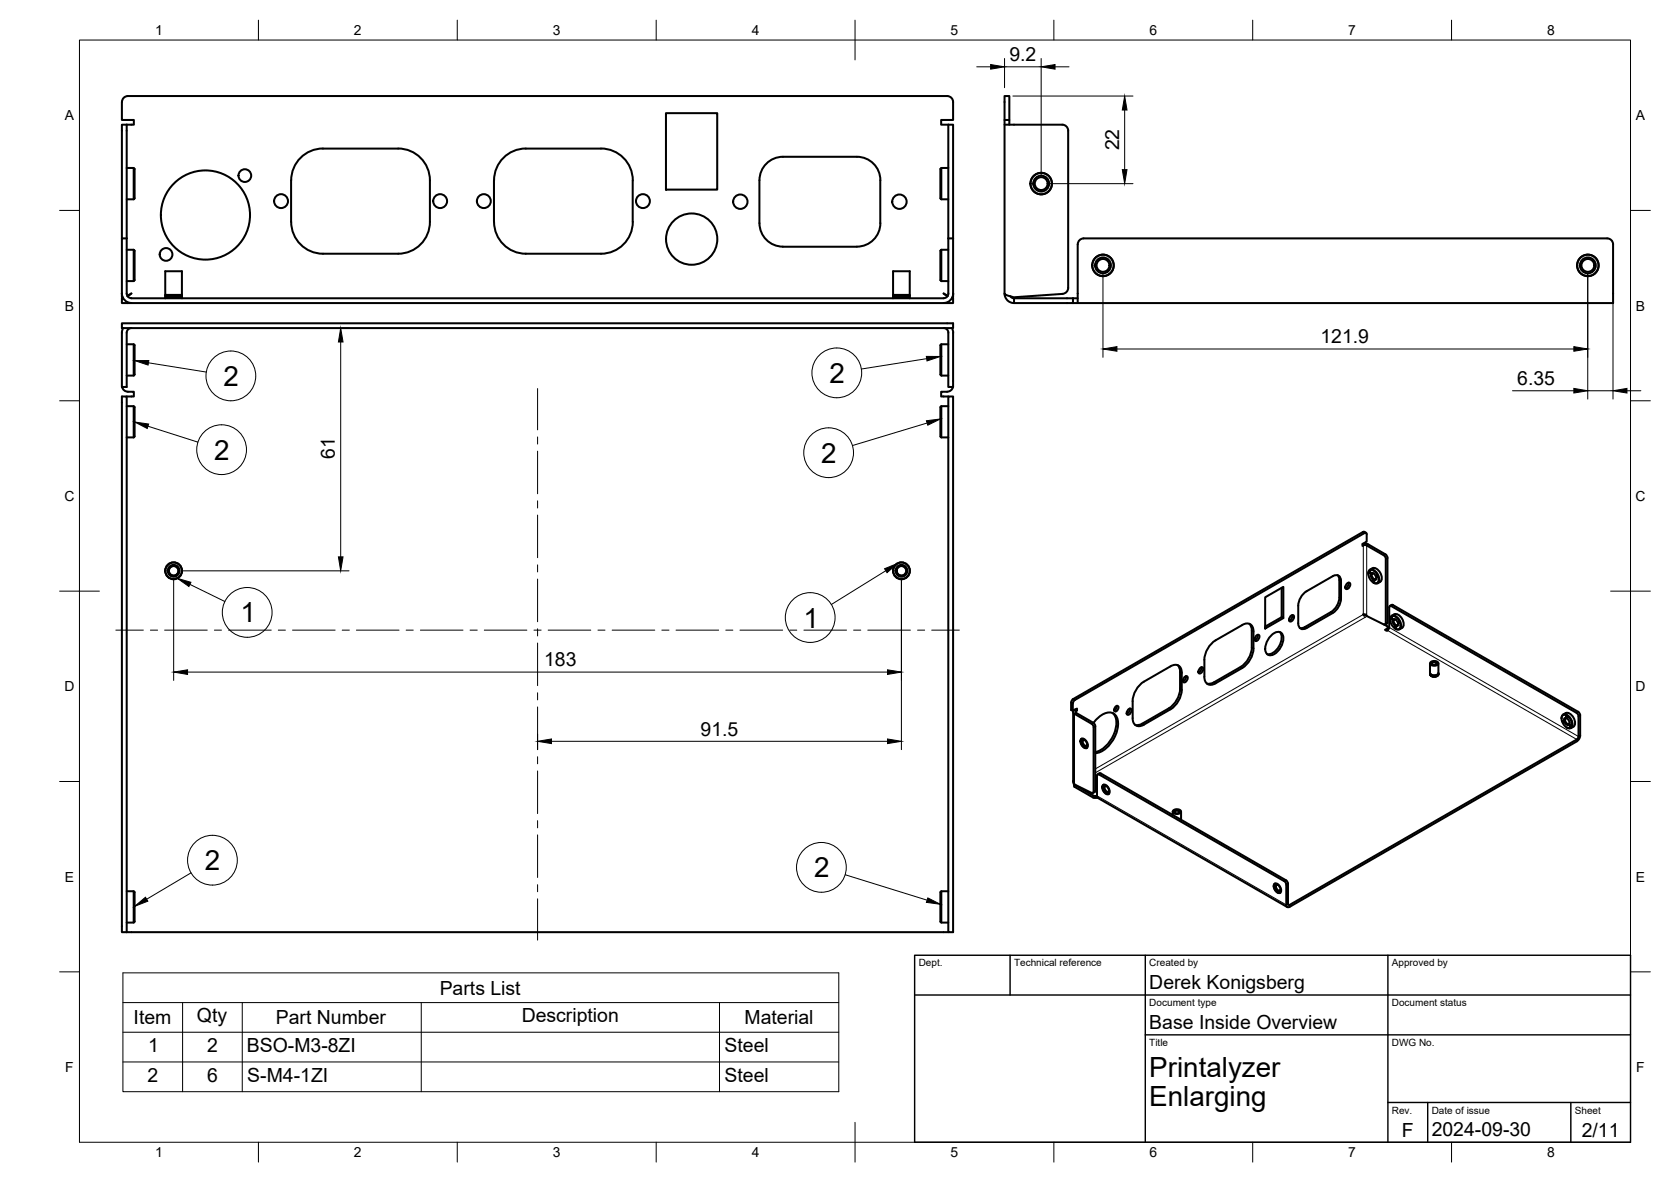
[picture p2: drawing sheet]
<svg xmlns="http://www.w3.org/2000/svg" width="420mm" height="297mm" viewBox="0 0 420 297" stroke-linecap="round" stroke-linejoin="round" font-family="sans-serif">
<!-- layer: Visible -->
<g fill="none" stroke="#000" stroke-width=".51">
<path d="M31.9 31.3v28.6M31.9 31.3h-1.3v28.6M32.2 24.1h205.9M32.2 24.1a1.49 1.49 0 0 0-1.5 1.5l-.1 4.5h3.1v1.2h-1.8M100.1 37.3h-18.9a8 8 0 0 0-8 8M100.1 37.3a8 8 0 0 1 8 8v10.5a8 8 0 0 1-8 8M126.6 39.7a7.8 7.8 0 0 1 5.6-2.4h18.9a8 8 0 0 1 8 8v10.4a8 8 0 0 1-8 8.1h-18.9a8 8 0 0 1-8-8v-10.5a8 8 0 0 1 2.4-5.6zM167.4 28.4h12.9v19.3h-12.9zM238.2 24.1a1.49 1.49 0 0 1 1.4 1.5v4.5h-3v1.2h1.8M238.4 31.3v28.6M238.4 31.3h1.2v28.6M252.6 31.3h14.5a1.49 1.49 0 0 1 1.5 1.5v39.5a1.49 1.49 0 0 1-1.4 1.5"/>
<path d="M252.6 30.1h1.2M253.8 31.3v-7.2h-1.2v49.7M31.9 59.9v13.9a1.2 1.2 0 0 0 1.2 1.1l204.2 .1M31.9 59.9h-1.3v13.9M31.9 42.2h1.7M31.9 50.1h1.7M33.6 42.2a2.57 2.57 0 0 1 .2 1.9v4a2.6 2.6 0 0 1-.2 2zM73.2 45.3v10.5M73.2 55.7a8 8 0 0 0 8 8.1h18.9M192.7 41.1a5.9 5.9 0 0 1 4.1-1.7h18.7a5.9 5.9 0 0 1 5.9 5.9v10.8a5.9 5.9 0 0 1-5.9 5.9h-18.6a5.9 5.9 0 0 1-6-5.9l.1-10.8a5.9 5.9 0 0 1 1.7-4.2zM236.5 42.4l.2-.2v7.9a2.6 2.6 0 0 1-.2-2zM236.7 42.2h1.7"/>
<path d="M236.7 50.1h1.7M238.4 59.9v13.9M238.4 59.9h1.2M239.6 59.9v14.8h-.1M404.1 59.9h-131.6a1.49 1.49 0 0 0-1.5 1.5v14.8M404.1 59.9a1.49 1.49 0 0 1 1.5 1.5v14.8h-135.8M30.6 73.8v.9h.2M30.6 75h.4h-.4v1.2h209v-1.2M30.6 73.7a2.4 2.4 0 0 0 2.5 2.4M31.9 62.8h1.7M31.9 70.6h1.7M32 74.4l1-.6-.9 .7"/>
<path d="M33.6 62.8a2.6 2.6 0 0 1 .2 1.9v4a2.57 2.57 0 0 1-.2 1.9zM41.6 68.2h4.1v5.9h-4.1zM41.6 74.3h4.1v.4h-4.1zM41.6 75h4.1M41.7 74.1v.2M41.7 74.7v.2M45.6 74.1v.2M45.6 74.7v.2M224.6 68.2h4.1v5.9h-4.1zM224.6 74.3h4.1v.4h-4.1zM224.6 75h4.1M224.7 74.1v.2"/>
<path d="M224.7 74.7v.2M228.6 74.1v.2M228.6 74.7v.2M236.5 63l.2-.2v7.8a2.57 2.57 0 0 1-.2-1.9zM236.7 62.8h1.7M236.7 70.6h1.7M238.3 74.4l-1-.6 .9 .7M238.5 73.7a1.2 1.2 0 0 1-1.2 1.2M239.3 75h.3zM239.7 73.7a2.4 2.4 0 0 1-2.4 2.4M254 74.5l.4 .3 .6 .2M255 75h14.8"/>
<path d="M267.2 73.9l-12.2 .8a3.9 3.9 0 0 1-2.4-.9 2.39 2.39 0 0 0 2.4 2.4v-1.2M269.8 75v1.2h-14.8M269.8 75h1.2M30.6 83.6v13.6M30.6 99.6h1.3v134.7h-1.3zM30.6 81.2h209v1.3h-209zM30.7 97.2a1.49 1.49 0 0 0 1.5 1.2M31 82.4l-.4 1.2M31.9 83.6v13.6h-1.3M31.9 86.5h1.7M31.9 94.4h1.7M32.2 98.5h1.5v1.1h-1.8"/>
<path d="M33.1 82.4a1.2 1.2 0 0 0-1.2 1.2M33.6 86.5a2.57 2.57 0 0 1 .2 1.9v4a2.6 2.6 0 0 1-.2 2zM236.5 86.7l.2-.2v7.9a2.6 2.6 0 0 1-.2-2zM236.7 86.5h1.7M236.7 94.4h1.7M237.3 82.4a1.2 1.2 0 0 1 1.2 1.2M238.1 98.5h-1.5v1.1h1.8M238.4 83.6v13.6h1.2v-13.6M238.4 99.6h1.2v134.7h-1.2zM239.3 82.4l.4 1.2M239.6 97.2a1.49 1.49 0 0 1-1.4 1.2M31.9 102.1h1.7"/>
<path d="M31.9 109.9h1.7M33.6 102.1a2.49 2.49 0 0 1 .2 1.9v4a2.57 2.57 0 0 1-.2 1.9zM236.5 102.3l.2-.2v7.8a2.57 2.57 0 0 1-.2-1.9zM236.7 102.1h1.7M236.7 109.9h1.7M342.6 136.7l.8-.1 .7 .2M342.8 137.1l-.2 .1v-.5l1-.6 .1-1.9-.3-.3-73.3 42.2-.4 .7v1.9l1.1-.6v.4l-.4 .3 .2 .4 4.3 2.4 .5 .7v16.4l-.1 .3-.5 .3M342.8 137.1h.9M343.1 133.7l.4 .2M343.1 133.6l-.4 .1-72.8 42M343.6 137.1l4.3 2.4 .4 .4 .2 .5M344.1 136.8l4.2 2.5"/>
<path d="M348.4 139.3l.3 .4 .2 .5v16.2M312.3 157.1l-6.6 3.8a6.3 6.3 0 0 0-2.9 4.9M312.3 157.1a1.73 1.73 0 0 1 2.1-.2 1.73 1.73 0 0 1 .8 1.8v4.3M314.1 156.8l.4 .5 .2 .7v4.7M315.8 159.8l.7-.2a1.02 1.02 0 0 1-.9 1.5l-.1-.4zM316.2 159.5l-.1 .8-.6 .6M318.1 150.1l4.6-2.6v7.8l-4.6 2.7zM319.4 159.9a2.11 2.11 0 0 1 2.8-.8 3.8 3.8 0 0 1-1.3 4.9 1.53 1.53 0 0 1-1.5 .7 1.53 1.53 0 0 1-1.2-1.1 4.6 4.6 0 0 1 1.2-3.7zM321.8 158.8a3.6 3.6 0 0 1-1 4.7 2.52 2.52 0 0 1-2.2 .9M322.3 147.7v7.4l.4 .2M322.3 155.1l-4.2 2.4M324.5 154.8l.7-.2a1.04 1.04 0 0 1-.9 1.6 .9 .9 0 0 1 .2-1.4z"/>
<path d="M324.9 154.6l-.1 .8-.7 .6M335.1 144.8l-7.1 4.1-1.1 1.5-.5 1.8M335.1 144.8a1.27 1.27 0 0 1 1.5-.1 1.27 1.27 0 0 1 .6 1.3l-.1 5-.7 1.8-1.3 1.2-6.6 3.8a1.27 1.27 0 0 1-1.5 .2 1.27 1.27 0 0 1-.6-1.4v-4.4M336.3 144.5l.4 .9 .1 4.8-.3 1.2-.5 1.1-1.3 1.3-6.6 3.8-1.3 .2M338.6 146.7l.7-.2a1.04 1.04 0 0 1-.9 1.5 .9 .9 0 0 1 .2-1.3zM339.1 146.4l-.2 .9-.6 .5M342.8 154.4l.1 .1M343.4 154.6l-.6-.2 5.2 2.5M344 144.2a.96 .96 0 0 1 .7-1.1 .96 .96 0 0 1 1.2 .5 2.3 2.3 0 0 1 .6 2.9l-.7 .1-.5-.2M344.3 143.4a1.65 1.65 0 0 1 2.2 1.4 1 1 0 0 1 .1 1.3 1 1 0 0 1-1.3 .3 2.41 2.41 0 0 1-1-3zM344.4 143.6l-.1 .2 .2 .2M344.4 143.8v-.2l.1 .4 .1-.1"/>
<path d="M344.5 143.7v.2M344.8 144a1.16 1.16 0 0 1 1 1.8 1.16 1.16 0 0 1-1-1.8zM345.1 142.8l-.7 .4M345.1 142.8a2.16 2.16 0 0 1 2.3 2.2 1.3 1.3 0 0 1-1 1.6M345.3 146l.1 .2M345.3 146l.1 .1M345.3 146v.2M345.3 146.1h.1M345.3 146.2l.1 .1M345.3 146.1l.1 .1M345.4 146h.1M345.4 146v.3l-.1-.1"/>
<path d="M345.4 144.1h-.2a.86 .86 0 0 0-.1 1 .86 .86 0 0 0 .9 .4l.1-.3M346 144.7l.3 .1M346 144.7h.1M346.1 144.7h.1zM346.1 144.8h.1M346.1 144.8l.1-.1zM346.1 144.9h.2zM346.2 144.9l.2 .1h-.2h.2M346.3 144.9l-.1 .1M348.4 140.5v16.1M348.5 156.6l-.3 .4-.2-.1M348.9 156.4l-.2 .3-.4 .3"/>
<path d="M349 157.7l-.2 .7M349.5 152.3l.4-.3 .4 .1 46.5 26.8 .4 .4 .1 .5v5.4l-.3 .6-.5 .5-72.2 41.6h-.6l-.3-.5M349.5 155.6v.1M349.5 155.6a.95 .95 0 0 1 .7-1 .95 .95 0 0 1 1.2 .6 2.3 2.3 0 0 1 .6 2.9l-.7 .1-.5-.2M349.8 155a1.65 1.65 0 0 1 2.2 1.4 1 1 0 0 1 .1 1.3 1 1 0 0 1-1.3 .3 2.41 2.41 0 0 1-1-3zM349.8 155.3l.2 .3zM349.8 152.3l46.6 26.8 .4 .4 .1 .5v5.3l-.4 .5-72.2 41.6M349.9 152.3l-.3-.1-.3 .4v5.1l-.2 .5-.4 .3-.5-.2 .8-.5v-.2l-.9-.6M349.9 155.2v.2M349.9 154.7a1.6 1.6 0 0 1 2.6 .8 1.59 1.59 0 0 1-.6 2.6M349.9 155.4l.1 .1M350 155.3l-.1 .1"/>
<path d="M350 155.5v.1M350.1 155.4l-.1 .1M350.3 155.6a1.16 1.16 0 0 1 1.1 1.8 1.16 1.16 0 0 1-1.1-1.8zM350.8 157.6v.2M350.8 157.7h.1M350.8 157.8h.1h-.1M350.8 157.6h.1M350.8 157.6l.1 .1M350.9 157.5v.1M350.9 157.6h-.1v.2M350.9 157.5v.3M350.9 157.7v.1"/>
<path d="M350.9 157.6h.1M350.9 155.7h-.2a.86 .86 0 0 0-.1 .9 .86 .86 0 0 0 .9 .5l.1-.3M351.5 156.2l.2 .1h-.1M351.6 156.3h.2M351.6 156.4h.1M351.6 156.4l.1-.1zM351.6 156.4l.2 .1zM351.7 156.5h-.1M351.7 156.4l.1-.1-.1 .1 .2 .2M351.7 156.6h.2zM351.8 156.5h-.2M269.3 176.6v1.8l.4 .3"/>
<path d="M269.8 178.9v17.5l.4 .7M269.9 175.6l-.4 .4-.2 .6M270.8 178.5l-.4-.2a.61 .61 0 0 0-.5 .9l4.6 2.7 .3 .4 .2 .5M279.8 179.2a4.7 4.7 0 0 1 .2 5.4 7.2 7.2 0 0 1-4.6 4.4M280.5 177.6l.4-.2a.75 .75 0 0 1 .2 .9 .75 .75 0 0 1-.9 .3v-.5zM280.8 177.4l-.1 .7-.6 .4M283.7 178.3l.6-.2a1.02 1.02 0 0 1-.8 1.5l-.2-.4zM284.1 178.1l-.2 .7-.6 .6M284.8 176.2v4.3M287.6 171.3l6.7-3.9a1.73 1.73 0 0 1 2-.1 1.73 1.73 0 0 1 .8 1.8v4.3a6.2 6.2 0 0 1-2.8 4.9l-6.7 3.8M287.6 171.3a6.3 6.3 0 0 0-2.8 4.9M296.1 167.1l.4 .6 .2 .7v4.7a6.2 6.2 0 0 1-2.8 4.9l-6.7 3.9-1.1 .3h-.7"/>
<path d="M297.8 170.2l.7-.3a1.02 1.02 0 0 1-.9 1.6l-.2-.4zM298.2 169.9l-.2 .8-.6 .5M301.7 167.9l.7-.2a1.02 1.02 0 0 1-.9 1.5l-.2-.4zM302.1 167.7l-.2 .8-.6 .5M302.8 165.8v4.3M311.9 167.6l-7.1 4.1-.7 .1h-.6M312.3 167.9l-6.6 3.8a1.73 1.73 0 0 1-2 .2 1.73 1.73 0 0 1-.9-1.8M314.8 162.7a6.3 6.3 0 0 1-2.9 4.9M315.2 163a6.3 6.3 0 0 1-2.9 4.9M359.6 169.2a1.14 1.14 0 0 0 1 .8 1.14 1.14 0 0 0 1.1-.8M359.6 166.7v2.5a1.17 1.17 0 0 0 1 .6 1.17 1.17 0 0 0 1.1-.6v-2.5M359.6 169.4v.2"/>
<path d="M359.6 169.1a1.21 1.21 0 0 0 2.1 0M359.6 169.4a1.17 1.17 0 0 0 1 .6 1.17 1.17 0 0 0 1.1-.6 1.14 1.14 0 0 1-1.1 .7 1.14 1.14 0 0 1-1-.7zM359.7 166.5l.9-.4a.76 .76 0 0 1 1 .8l-1 .4a.76 .76 0 0 1-.9-.8zM359.7 169.4a1.32 1.32 0 0 0 1.9 0M359.7 169.6a1.32 1.32 0 0 0 1.9 0M360.1 166.4l.5-.1a.58 .58 0 0 1 .8 .5l-.8 .3a.58 .58 0 0 1-.7-.5zM360.1 167l-.1-.1a.66 .66 0 0 1 .6-.4 .66 .66 0 0 1 .6 .4l-.1 .1M361.7 169.4v.2M392.9 179.8a1.65 1.65 0 0 1 2.2 1.4 1 1 0 0 1 .1 1.3 1 1 0 0 1-1.3 .3 2.41 2.41 0 0 1-1-3zM393.7 179.2l-.7 .4M393.7 179.2a2.16 2.16 0 0 1 2.3 2.3 1.27 1.27 0 0 1-1 1.5M393.8 180v.2v-.2h.2"/>
<path d="M270 196.9l.2 .8M270.2 197.1l4.3 2.2h.2l.3-.4M270.2 197.2l4.7 2.7 .9 .1M270.2 197.2v.5M270.2 197.7l4.7 2.7M270.2 197.1v.1M271.9 185.6a1.55 1.55 0 0 1 1.4 2.4 1.55 1.55 0 0 1-1.4-2.4zM272 185.6a1.57 1.57 0 0 0 1.3 2.3M272.2 185.9a1.16 1.16 0 0 1 1 1.7 1.16 1.16 0 0 1-1-1.7zM272.7 186h-.2a.86 .86 0 0 0-.1 .9 .86 .86 0 0 0 .9 .5l.1-.3M275 181.7a5.1 5.1 0 0 1 4.5-2.6 2.75 2.75 0 0 1 1.6 3.3 8.2 8.2 0 0 1-5.1 6.8l-.6 .1M275 182.8v16.1"/>
<path d="M275.8 200v-5.1l.3-.3 46.8 26.8M275.8 200l.3 .5 47.6 27.5M276.4 194.4l-.4 .2M276.4 194.3l.4 .1M276.8 194.4l46.5 26.8M277.4 197.2a1.55 1.55 0 0 1 1.3 2.4 1.55 1.55 0 0 1-1.3-2.4zM277.5 197.2a1.57 1.57 0 0 0 1.3 2.3M277.7 197.5a1.16 1.16 0 0 1 1 1.7 1.16 1.16 0 0 1-1-1.7zM278.3 197.6l-.3-.1a.86 .86 0 0 0-.1 1 .86 .86 0 0 0 .9 .4l.1-.2M284.8 180.5a1.73 1.73 0 0 0 .8 1.8 1.73 1.73 0 0 0 2-.2M392.6 180.6a.96 .96 0 0 1 .7-1.1 .96 .96 0 0 1 1.2 .5 2.3 2.3 0 0 1 .6 2.9l-.7 .1-.5-.2M392.9 181.2l.2 .2"/>
<path d="M393 181.3h.1h-.1l.3 .3h-.3h.3M393 181.4v.1M393.1 181.4l-.1 .1M393.1 181.3l-.2-.1 .2 .2M393.4 180.4a1.16 1.16 0 0 1 1 1.8 1.16 1.16 0 0 1-1-1.8zM393.8 180.2h.1M393.9 180.1l.1 .1M393.9 180.2v.1M394 180.1v.1M394 180.1h.1M394 180v.2M394 180.5h-.2a.86 .86 0 0 0-.1 1 .86 .86 0 0 0 .9 .4l.1-.3"/>
<path d="M394.7 182.3l.1-.1 .2 .3-.1 .1M394.8 182.2v.1M394.8 182.4l.1 .2v-.1M394.9 182.4l-.1 .1v-.2v.2M274.9 200.4h1M294.9 204v.8M294.9 203.7l1-.3a.76 .76 0 0 1 1 .8l-1 .4a.76 .76 0 0 1-1-.9zM295.4 203.7l.5-.2a.58 .58 0 0 1 .7 .6l-.7 .3a.58 .58 0 0 1-.7-.6zM295.4 204.3l-.1-.2a.66 .66 0 0 1 .6-.4 .66 .66 0 0 1 .6 .4l-.1 .2M297 204v2M31.9 234.3h206.5M31.9 224h1.7"/>
<path d="M31.9 231.8h1.7M33.6 224a2.57 2.57 0 0 1 .2 1.9v4a2.6 2.6 0 0 1-.2 1.9zM236.5 224.2l.2-.2v7.8a2.6 2.6 0 0 1-.2-1.9zM236.7 224h1.7M236.7 231.8h1.7M320.5 222.1a1.55 1.55 0 0 1 1.4 2.3 1.55 1.55 0 0 1-1.4-2.3zM320.6 222a1.57 1.57 0 0 0 1.3 2.3M320.8 222.3a1.16 1.16 0 0 1 1 1.7 1.16 1.16 0 0 1-1-1.7zM321.3 222.4h-.2a.86 .86 0 0 0-.1 .9 .86 .86 0 0 0 .9 .4l.1-.2M322.9 221.4l.4 .4 .1 .5v5.1M323.3 221.2l.4 .4 .2 .5-.1 5.1 .3 .3 .2-.1"/>
<circle cx="51.7" cy="54" r="11.2"/>
<circle cx="61.6" cy="44.1" r="1.6"/>
<circle cx="70.7" cy="50.5" r="1.75"/>
<circle cx="110.7" cy="50.5" r="1.75"/>
<circle cx="121.7" cy="50.5" r="1.75"/>
<circle cx="161.7" cy="50.5" r="1.75"/>
<circle cx="186.2" cy="50.7" r="1.81"/>
<circle cx="226.2" cy="50.7" r="1.81"/>
<circle cx="261.8" cy="46.1" r="1.62"/>
<circle cx="261.8" cy="46.1" r="2"/>
<circle cx="261.8" cy="46.1" r="2.7"/>
<circle cx="41.8" cy="63.9" r="1.6"/>
<circle cx="173.9" cy="60.1" r="6.4"/>
<circle cx="277.3" cy="66.7" r="1.62"/>
<circle cx="277.3" cy="66.7" r="2"/>
<circle cx="277.3" cy="66.7" r="2.7"/>
<circle cx="399.3" cy="66.7" r="1.62"/>
<circle cx="399.3" cy="66.7" r="2"/>
<circle cx="399.3" cy="66.7" r="2.7"/>
<circle cx="43.7" cy="143.4" r="1.2"/>
<circle cx="43.7" cy="143.4" r="1.49"/>
<circle cx="43.7" cy="143.4" r="2.11"/>
<circle cx="226.7" cy="143.4" r="1.2"/>
<circle cx="226.7" cy="143.4" r="1.24"/>
<circle cx="226.7" cy="143.4" r="1.49"/>
<circle cx="226.7" cy="143.4" r="2.11"/>
</g>
<!-- layer: Visible Narrow -->
<g fill="none" stroke="#000" stroke-width=".25">
<path d="M342.6 137l.2 .1v17.3l-67.4 38.8M342.7 133.7l.4 .2M344.1 136.8l-.5 .3v17.7M348.3 139.3l-.4 .2M314.7 158.5l.5 .2M328.1 157.6l.4 .2M334.7 153.8l.4 .3M336.8 145.8l.4 .2M336.8 150.2l.4 .2M343.2 155.2l-67.8 39M343.7 154.4h-.9l.4 .7M343.7 154.8l-.5 .4"/>
<path d="M345.3 146.2h.1M345.3 146.1h.1M348.8 158v.5M348.9 156.4l-.5 .2M348.9 140.2l-.5 .3M348.9 158.4l47.6 27.4v.5M349.3 157.7l47.6 27.4 .4-.3M350.3 152.1l-.5 .2M350.8 157.8h.1M350.8 157.7h.1M269.3 176.6l.4 .2M269.9 175.7l.4 .2"/>
<path d="M270.2 178.4l.4 .3v.5l-.4 .2v17.7M293.9 178l.4 .3M296.7 168.9l.4 .2M296.7 173.1l.4 .3M305.2 171.5l.4 .2M311.9 167.6l.4 .3M314.7 162.7l.5 .3M396.8 178.9l-.4 .2M397.3 179.8l-.4 .2M269.8 196.2l.4 .5M270.3 197.2h-.1M274.9 181.6l-.5 .3"/>
<path d="M274.9 199.9v.5M275.4 198.7l-.4 .2M275.4 182.5l-.4 .3M275.8 200l47.6 27.4 .4-.2 .5 .2v.5M276.8 194.4l-.4 .2M287.2 181.9l.4 .2M394 180.1h.1M394 180.2h.1M275.9 200.4h.1M323.3 221.2l-.4 .2M323.8 222.1l-.4 .3"/>
</g>
<!-- layer: Visible -->
<circle cx="345.3" cy="146.1" r=".25" fill="#000"/>
<!-- layer: BORDER -->
<g fill="none" stroke="#000" stroke-width=".25">
<path d="M20 10.1h390v276.9h-390zM65 5.1v5M115 5.1v5M165 5.1v5M215 5.1v10M265 5.1v5M315 5.1v5M365 5.1v5M15 52.9h5M410 52.9h5M15 100.7h5M410 100.7h5"/>
<path d="M15 148.6h10M405 148.6h10M15 196.4h5M410 196.4h5M15 244.2h5M410 244.2h5M65 287v5M115 287v5M165 287v5M215 282.1v9.9M265 287v5M315 287v5"/>
<path d="M365 287v5"/>
</g>
<!-- layer: TITLEBLOCK -->
<path d="M230 240.1h180v46.9h-180zM230 250h180M254 240.1v9.9M288 240.1v46.9M349 240.1v46.9M288 260.1h122M349 277.1h61M359 277.1v9.9M395 277.1v9.9" fill="none" stroke="#000" stroke-width=".36"/>
<!-- layer: Parts Lists -->
<path d="M30.9 244.5h180v29.8h-180zM30.9 252h180M30.9 259.4h180M45.9 252v22.3M60.9 252v22.3M105.9 252v22.3M180.9 252v22.3M30.9 266.9h180" fill="none" stroke="#000" stroke-width=".25"/>
<!-- layer: Balloons -->
<g fill="none" stroke="#000" stroke-width=".25">
<circle cx="58" cy="94.5" r="6.3"/>
<circle cx="210.4" cy="93.7" r="6.3"/>
<circle cx="55.7" cy="113" r="6.3"/>
<circle cx="208.4" cy="113.8" r="6.3"/>
<circle cx="62.2" cy="153.9" r="6.3"/>
<circle cx="203.7" cy="155.2" r="6.3"/>
<circle cx="53.4" cy="216.2" r="6.3"/>
<circle cx="206.5" cy="218" r="6.3"/>
</g>
<!-- layer: 0 -->
<path d="M33.9 90.6h3.5l-.2 1.1zM232.9 89.6h3.6l-3.4 1.1zM33.9 106.1l3.5 .5-.4 1.1zM232.9 105.7l3.6-.4-3.2 1.6zM44.6 145.3l3.4 1-.5 1.1zM222.4 142.9l3.3-1.3-2.7 2.3zM33.9 227.8l2.7-2.3 .6 1zM233.3 225.6l3.2 1.7-3.6-.5z" fill="#000" stroke="#000" stroke-width=".25"/>
<path d="M37.3 91.2l14.6 2.3M233 90.1l-16.4 2.6M37.2 107.1l12.6 4M233.1 106.3l-18.8 5.7M47.8 146.9l8.7 4.3M222.7 143.4l-13.7 8.5M48 219.4l-11.1 6.6M212.5 219.8l20.6 6.4" fill="none" stroke="#000" stroke-width=".25"/>
<!-- layer: FD_Dimensions -->
<g fill="none" stroke="#000" stroke-width=".25">
<path d="M245.6 16.8h3.5M252.6 14.7v7.3M252.6 16.8h9.2M261.8 14.7v29.4M265.3 16.8h3.5M254.7 24.1h30.2M282.8 27.7v14.9M263.9 46.2h21M277.3 68.8v21M399.2 68.8v31.5M405.6 75.8v24.5M85.7 85.9v54"/>
<path d="M86 82.5h1.8M280.8 87.7h114.9M380.3 98.2h15.4M399.2 98.2h6.4M409.1 98.2h3.5M43.7 145.5v25.5M45.8 143.5h42M226.7 145.5v42.9M47.2 168.9h176M135.2 184.5v3.9M138.7 186.3h84.5"/>
</g>
<g fill="#000" stroke="#000" stroke-width=".25">
<path d="M249.1 16.2l3.5 .6-3.5 .6zM261.8 16.8l3.5-.6v1.2zM282.8 24.1l.6 3.6h-1.2zM282.2 42.6h1.2l-.6 3.6zM85.7 82.5l.6 3.4h-1.2zM277.3 87.7l3.5-.6v1.2zM395.7 87.1l3.5 .6-3.5 .6zM395.7 97.6l3.5 .6-3.5 .6zM405.6 98.2l3.5-.6v1.2zM85.1 139.9h1.2l-.6 3.6zM43.7 168.9l3.5-.6v1.2zM223.2 168.3l3.5 .6-3.5 .6z"/>
<path d="M135.2 186.3l3.5-.6v1.2zM223.2 185.7l3.5 .6-3.5 .6z"/>
</g>
<!-- layer: Smart Centers -->
<g fill="none" stroke="#000" stroke-width=".25">
<path d="M135.2 97.6v10.4M135.2 109.8v1.8M135.2 113.4v10.7M135.2 125.9v1.8M135.2 129.4v10.8M29.1 158.4h6.9M37.8 158.4h1.8M41.4 158.4h10.7M53.9 158.4h1.8M57.5 158.4h10.7M70 158.4h1.8M73.6 158.4h10.7"/>
<path d="M86 158.4h1.8M89.6 158.4h10.7M102.1 158.4h1.8M105.7 158.4h10.7M118.2 158.4h1.8M121.8 158.4h10.7M134.3 158.4h1.8M135.2 142v1.7M135.2 145.5v10.7M135.2 158v1.8M137.8 158.4h10.7M150.3 158.4h1.8"/>
<path d="M153.9 158.4h10.7M166.4 158.4h1.8M170 158.4h10.7M182.5 158.4h1.8M186.1 158.4h10.7M198.6 158.4h1.7M202.1 158.4h10.8M214.6 158.4h1.8M218.2 158.4h10.7M230.7 158.4h1.8M234.3 158.4h6.9M135.2 161.6v10.7"/>
<path d="M135.2 174.1v1.8M135.2 177.7v10.7M135.2 190.2v1.7M135.2 193.7v10.8M135.2 206.2v1.8M135.2 209.8v10.7M135.2 222.3v1.8M135.2 225.9v10.3"/>
</g>
<g font-size="7">
<text x="56.2" y="97">2</text>
<text x="208.5" y="96.2">2</text>
<text x="53.9" y="115.5">2</text>
<text x="206.5" y="116.3">2</text>
<text x="60.5" y="156.4">1</text>
<text x="202" y="157.7">1</text>
<text x="51.5" y="218.7">2</text>
<text x="204.7" y="220.5">2</text>
<text x="289" y="270.6">Printalyzer</text>
<text x="289" y="278.1">Enlarging</text>
</g>
<g font-size="4.9">
<text x="253.8" y="15.3">9.2</text>
<text x="281.4" y="37.8" transform="rotate(-90 281.4 37.8)">22</text>
<text x="332" y="86.2">121.9</text>
<text x="381.5" y="96.7">6.35</text>
<text x="84.2" y="115.3" transform="rotate(-90 84.2 115.3)">61</text>
<text x="136.8" y="167.4">183</text>
<text x="176.1" y="184.8">91.5</text>
<text x="110.6" y="249.9">Parts List</text>
<text x="289" y="248.5">Derek Konigsberg</text>
<text x="33.6" y="257.4">Item</text>
<text x="49.5" y="256.9">Qty</text>
<text x="69.3" y="257.4">Part Number</text>
<text x="131.2" y="256.9">Description</text>
<text x="187.2" y="257.4">Material</text>
<text x="289" y="258.6">Base Inside Overview</text>
<text x="37.2" y="264.3">1</text>
<text x="52.1" y="264.3">2</text>
<text x="62.1" y="264.5">BSO-M3-8ZI</text>
<text x="182.2" y="264.5">Steel</text>
<text x="37.1" y="271.8">2</text>
<text x="52.1" y="271.8">6</text>
<text x="62.2" y="271.9">S-M4-1ZI</text>
<text x="182.2" y="271.9">Steel</text>
<text x="352.5" y="285.7">F</text>
<text x="360" y="285.5">2024-09-30</text>
<text x="397.7" y="285.7">2/11</text>
</g>
<g font-size="3.5">
<text x="39" y="8.8">1</text>
<text x="89" y="8.8">2</text>
<text x="139" y="8.8">3</text>
<text x="189" y="8.8">4</text>
<text x="239" y="8.8">5</text>
<text x="289" y="8.8">6</text>
<text x="339" y="8.8">7</text>
<text x="389" y="8.8">8</text>
<text x="16.3" y="30.2">A</text>
<text x="411.3" y="30.2">A</text>
<text x="16.3" y="78">B</text>
<text x="411.3" y="78">B</text>
<text x="16.2" y="125.9">C</text>
<text x="411.2" y="125.9">C</text>
<text x="16.2" y="173.7">D</text>
<text x="411.2" y="173.7">D</text>
<text x="16.3" y="221.6">E</text>
<text x="411.3" y="221.6">E</text>
<text x="16.4" y="269.4">F</text>
<text x="411.4" y="269.4">F</text>
<text x="39" y="290.8">1</text>
<text x="89" y="290.8">2</text>
<text x="139" y="290.8">3</text>
<text x="189" y="290.8">4</text>
<text x="239" y="290.8">5</text>
<text x="289" y="290.8">6</text>
<text x="339" y="290.8">7</text>
<text x="389" y="290.8">8</text>
</g>
<g font-size="2.5">
<text x="231" y="242.9">Dept.</text>
<text x="255" y="242.9">Technical reference</text>
<text x="289" y="242.9">Created by</text>
<text x="350" y="242.9">Approved by</text>
<text x="289" y="252.8">Document type</text>
<text x="350" y="252.8">Document status</text>
<text x="289" y="262.9">Title</text>
<text x="350" y="262.9">DWG No.</text>
<text x="350" y="279.9">Rev.</text>
<text x="360" y="279.9">Date of issue</text>
<text x="396" y="279.9">Sheet</text>
</g>
</svg>
